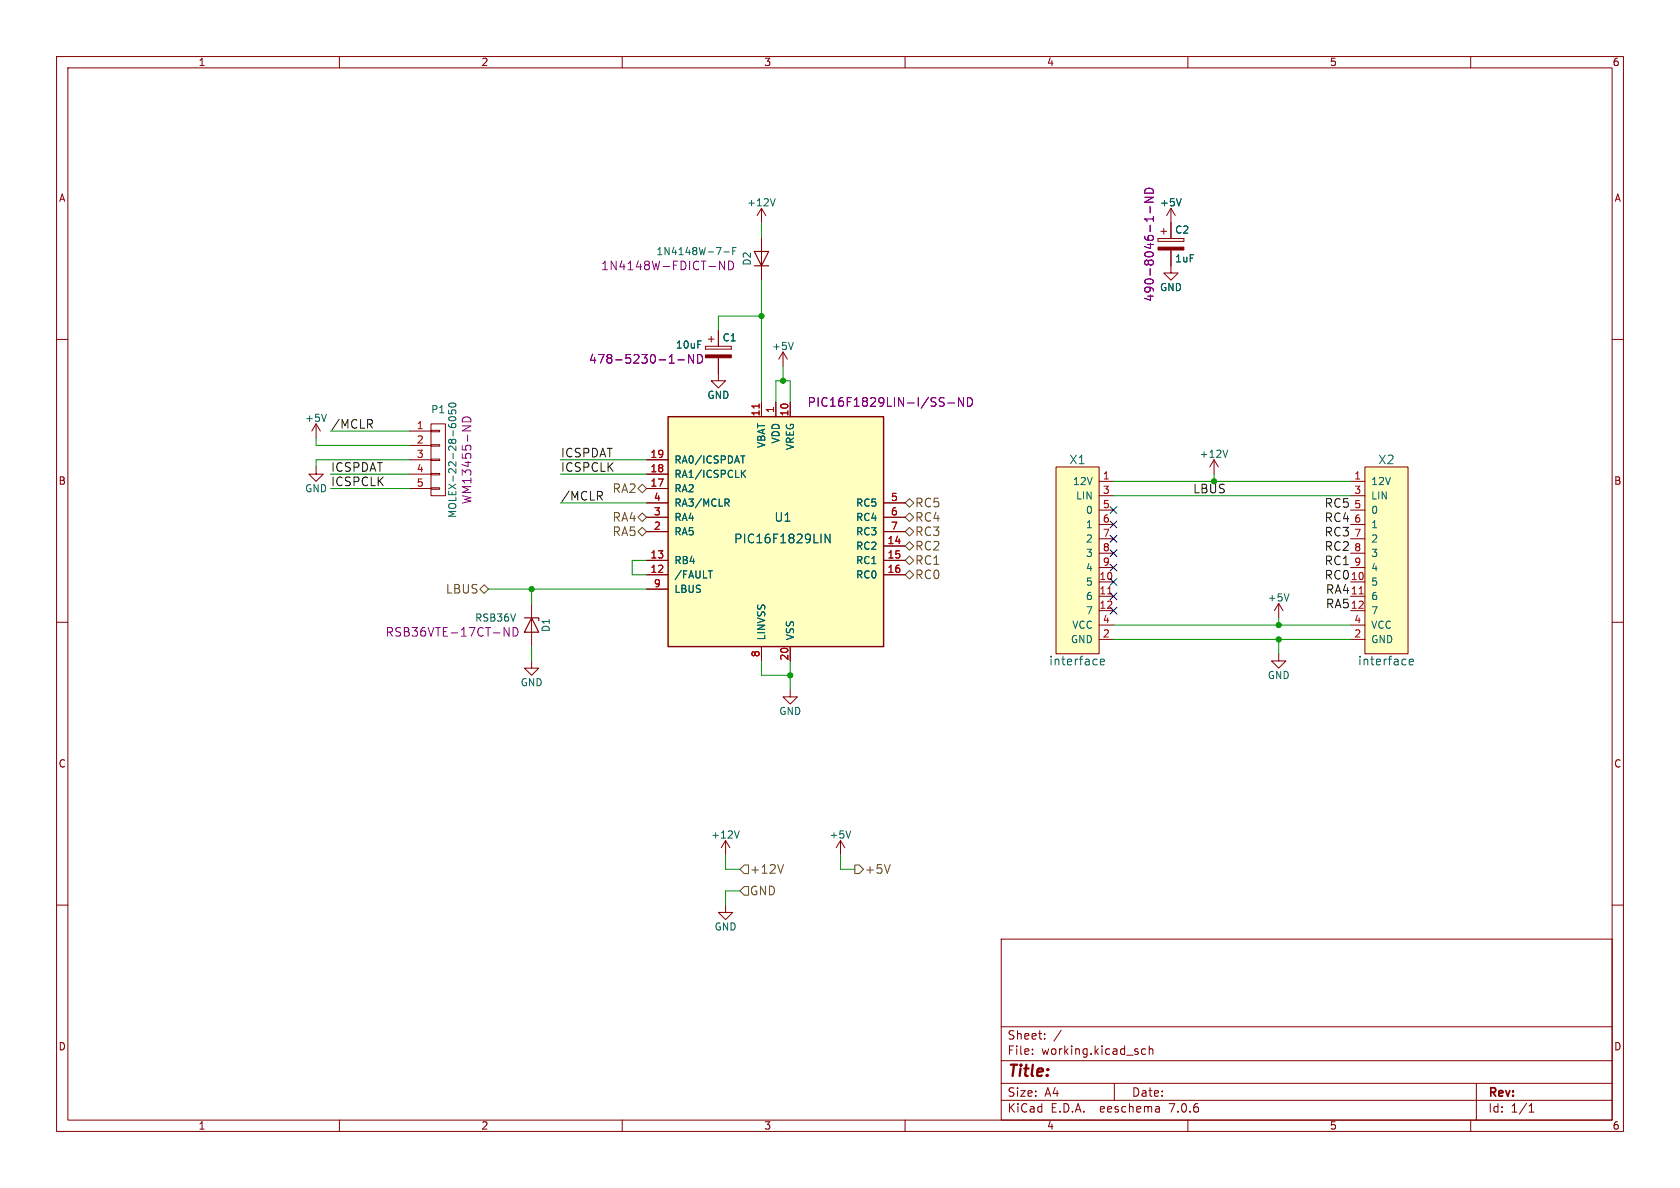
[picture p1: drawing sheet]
<svg xmlns="http://www.w3.org/2000/svg" width="297mm" height="210mm" viewBox="0 0 297 210" stroke-linecap="round" stroke-linejoin="round" font-family="sans-serif">
<g fill="none" stroke="#840000" stroke-width=".18">
<path d="M10 10h277v190h-277zM12 12h273v186h-273zM60 10v2M110 10v2M160 10v2M210 10v2M260 10v2M134.6 36.8l-.7 1.3M134.6 36.8v2.6M134.6 36.8l.8 1.3M207 36.8v5.4M207 36.8l-.8 1.3"/>
<path d="M207 36.8l.8 1.3M10 60h2M125.2 59.9h1M125.7 59.4v1.1M127 58.4v2.8M134.6 41.9v7.6M204.7 42.7h4.6zM204.7 42.2h4.6zM205.2 40.9h1M205.7 40.4v1M207 44.2v4.1h1.3l-1.3 1.2-1.3-1.2h1.3M209.3 42.2v.5z"/>
<path d="M285 60h2M55.9 74.9l-.8 1.3M55.9 74.9v2.6M55.9 74.9l.7 1.3M72.4 76.2h3.8M72.4 78.7h3.8M76.2 78.6h1.5v.3h-1.5zM76.2 76.1h1.5v.2h-1.5zM76.2 74.9h2.5v12.7h-2.5zM124.7 61.2v.5zM124.7 61.7h4.6zM124.7 61.2h4.6z"/>
<path d="M127 63.2v4.1h1.3l-1.3 1.3-1.3-1.3h1.3M129.3 61.2v.5zM134.6 71.1v2.6M137.2 71.1v2.6M138.4 62.2l-.7 1.3M138.4 62.2v2.6M138.4 62.2l.8 1.3M139.7 71.1v2.6M55.9 82.6v1.2h1.2l-1.2 1.3-1.3-1.3h1.3M72.4 86.4h3.8M72.4 83.8h3.8M72.4 81.3h3.8"/>
<path d="M76.2 86.2h1.5v.3h-1.5zM76.2 83.7h1.5v.2h-1.5zM76.2 81.2h1.5v.2h-1.5zM114.3 99.1h3.8M114.3 86.4h3.8M114.3 83.8h3.8M114.3 81.3h3.8M114.3 94h3.8M114.3 91.4h3.8M114.3 88.9h3.8M156.2 99.1h3.8M156.2 96.5h3.8"/>
<path d="M156.2 94h3.8M156.2 91.4h3.8M156.2 88.9h3.8M186.7 82.6h7.6v33h-7.6zM194.3 85.1h2.5M194.3 87.6h2.5M194.3 90.2h2.5M194.3 92.7h2.5M194.3 95.3h2.5M194.3 97.8h2.5M214.6 81.3l-.7 1.3M214.6 81.3v2.5"/>
<path d="M214.6 81.3l.8 1.3M238.8 85.1h2.5M238.8 87.6h2.5M238.8 90.2h2.5M238.8 92.7h2.5M238.8 95.3h2.5M238.8 97.8h2.5M241.3 82.6h7.6v33h-7.6zM10 110h2M94 116.8v1.3h1.2l-1.2 1.3-1.3-1.3h1.3M94 106.7v7.6M114.3 101.6h3.8"/>
<path d="M114.3 104.1h3.8M134.6 114.3v2.5M139.7 114.3v2.5M156.2 101.6h3.8M194.3 102.9h2.5M194.3 105.4h2.5M194.3 108h2.5M194.3 113h2.5M194.3 110.5h2.5M194.3 100.3h2.5M226.1 115.6v1.2h1.2l-1.2 1.3-1.3-1.3h1.3M226.1 106.7l-.8 1.3"/>
<path d="M226.1 106.7v2.5M226.1 106.7l.7 1.3M238.8 102.9h2.5M238.8 105.4h2.5M238.8 108h2.5M238.8 113h2.5M238.8 110.5h2.5M238.8 100.3h2.5M285 110h2M139.7 121.9v1.3h1.3l-1.3 1.3-1.3-1.3h1.3M10 160h2M128.3 148.6l-.8 1.3"/>
<path d="M128.3 148.6v2.5M128.3 148.6l.7 1.3M148.6 148.6l-.8 1.3M148.6 148.6v2.5M148.6 148.6l.8 1.3M285 160h2M128.3 160v1.3h1.2l-1.2 1.3-1.3-1.3h1.3M177 166h108v32h-108zM60 198v2M110 198v2M160 198v2M177 194.5h108"/>
<path d="M177 191.5h108M177 187.5h108M177 181.5h108M182.5 186.3v.1M182.5 185.5v.1M184.7 183.6v.1M184.7 182.8v.1M187.6 182.1l-1.3 2M197 191.5v3M202.5 185.5l-.4-.1-.3 .3v.4l.2 .2h.5M203.2 185.5l.2-.1 .3 .1 .1 .9M203.2 184.9v1.5"/>
<path d="M204.9 195.7l.1 .9M205 196.5l-.2 .1M205 196h-.2M210 198v2M260 198v2M261 191.5v6.5M270.3 196.6h.9M270.3 195.5l.4-.4v1.5"/>
</g>
<g fill="none" stroke="#006464" stroke-width=".18">
<path d="M137 35.1l-.4 1.3M208.8 35.1l-.4 1.3M128 44.5h.9M129.5 44.4h.5M130.1 43.8h-.6v1.2M57.7 73.2l-.4 1.3M79.3 72.5v.6l.6 .1-.1-.2 .1-.4 .1-.1h.5l.1 .2-.1 .5M79.3 75l.1 .4M79.4 71.4a.75 .75 0 0 1 1.2 .3 .72 .72 0 0 1-1.3-.2zM79.4 73.8a.75 .75 0 0 1 1.2 .3 .72 .72 0 0 1-1.3-.1zM79.8 75.4l.1-.4 .1-.1h.5l.1 .5M140.2 60.5l-.4 1.3"/>
<path d="M217 79.6l-.4 1.2M128.2 88.2h.5l.2 .3-.1 .3-.6 .1M128.5 88.9l.4 .6M131 80.6h.7M131.3 83.7l.5 .7M131.3 80.6v1.3M131.8 83.1l-.7 .8M146.7 94.4v1.5l-.8-1.5v1.5M125.2 100.9h.7M194.5 117l.8-.1-.1-.3-.5-.1-.2 .2 .1 .8h.6M227.9 105l-.4 1.2M249.1 117l.8-.1-.1-.3-.4-.1-.3 .2 .1 .8h.6"/>
<path d="M130.7 146.9l-.4 1.3M150.4 146.9l-.4 1.3"/>
</g>
<g fill="#840000" stroke="#840000" stroke-width=".18">
<path d="M124.7 62.7h4.6v.5h-4.6z"/>
<path d="M204.7 43.7h4.6v.5h-4.6z"/>
</g>
<g fill="none" stroke="#840084" stroke-width=".18">
<path d="M202.4 34.9h1.5l-1.5 .8h1.5M202.4 33.6a.82 .82 0 0 1 1-.3 .82 .82 0 0 1 .5 .8h-1.5zM203.3 36.5v1.1M128.1 46.2v1.5l-.9-1.5v1.5M128.8 46.2a.77 .77 0 0 1 .9 .7 .77 .77 0 0 1-.9 .8zM81.9 73.8a.8 .8 0 0 1 .9-.1 .8 .8 0 0 1 .4 .9h-1.5v-.4zM119.9 63.6h1.1M122.6 62.7v1.5l-.9-1.5v1.5M123.3 62.7a.77 .77 0 0 1 .9 .7 .77 .77 0 0 1-.9 .8zM167.6 71.2h1.1M170.3 70.3v1.5l-.8-1.5v1.5M171.1 70.3a.77 .77 0 0 1 .8 .8 .77 .77 0 0 1-.8 .7z"/>
<path d="M89.1 110.9l.9 1.6v-1.6M90.7 110.9a.77 .77 0 0 1 .9 .8 .77 .77 0 0 1-.9 .8z"/>
</g>
<path d="M133.3 44.5h2.6l-1.3 2.5zM133.3 47h2.6M92.7 109.2h2.5v.5M94 109.2l1.2 2.6h-2.5z" fill="none" stroke="#840000" stroke-width=".2"/>
<g fill="#ffffc2" stroke="#ffffc2" stroke-width=".18">
<path d="M118.1 73.7h38.1v40.6h-38.1z"/>
<path d="M241.3 82.6h7.6v33h-7.6z"/>
<path d="M186.7 82.6h7.6v33h-7.6z"/>
</g>
<path d="M118.1 73.7h38.1v40.6h-38.1z" fill="none" stroke="#840000" stroke-width=".25"/>
<path d="M134.2 71.4v.7M195.8 105h.7M240.3 105h.7" fill="none" stroke="#a90000" stroke-width=".18"/>
<g fill="none" stroke="#725600" stroke-width=".18">
<path d="M112.8 86.4l.7-.8 .8 .8-.8 .7zM112.8 94l.7-.8 .8 .8-.8 .7zM112.8 91.4l.7-.7 .8 .7-.8 .8zM160 99.1l.8-.8 .7 .8-.7 .7zM160 91.4l.8-.7 .7 .7-.7 .8zM160 94l.8-.8 .7 .8-.7 .7zM160 88.9l.8-.8 .7 .8-.7 .8zM160 96.5l.8-.7 .7 .7-.7 .8zM84.8 104.1l.8-.7 .8 .7-.8 .8zM160 101.6l.8-.8 .7 .8-.7 .8zM131.6 152.9h.7v1.5h-.7l-.8-.7zM131.6 156.7h.7v1.5h-.7l-.8-.7z"/>
<path d="M138.5 152.8l-.5 1.6M151.1 152.9h.8l.8 .8-.8 .7h-.8zM157.4 152.8l-.5 1.6"/>
</g>
<path d="M65.3 75l.6 .7M65.6 74.2l.3 .3-.1 .3-.2 .2M106 87.7l.5 .7M106.2 86.9l.3 .3-.1 .3-.2 .2" fill="none" stroke="#0f0f0f" stroke-width=".18"/>
<g fill="none" stroke="#009600" stroke-width=".18">
<path d="M134.6 39.4v2.5M134.6 49.5v21.6M134.6 55.9h-7.6v2.5M55.9 77.5v1.2h16.5M58.4 76.2h14M137.2 71.1v-3.8h2.5v3.8M138.4 64.8v2.5M58.4 83.8h14M58.4 86.4h14M72.4 81.3h-16.5v1.3M99.1 83.8h15.2M99.1 81.3h15.2"/>
<path d="M99.1 88.9h15.2M114.3 99.1h-2.5v2.5h2.5M196.8 85.1h42M196.8 87.6h42M214.6 83.8v1.3M86.4 104.1h27.9M94 104.1v2.6M94 114.3v2.5M134.6 116.8v2.6h5.1M139.7 116.8v5.1M196.8 110.5h42M196.8 113h42"/>
<path d="M226.1 109.2v1.3M226.1 113v2.6M128.3 151.1v2.6h2.5M130.8 157.5h-2.5v2.5M148.6 151.1v2.6h2.5"/>
</g>
<g fill="none" stroke="#000084" stroke-width=".18">
<path d="M196.2 89.6l1.3 1.2M196.2 94.6l1.3 1.3M196.2 92.1l1.3 1.2M196.2 97.2l1.3 1.2M196.2 99.7l1.3 1.2M197.5 89.6l-1.3 1.2M197.5 94.6l-1.3 1.3M197.5 92.1l-1.3 1.2M197.5 97.2l-1.3 1.2M197.5 99.7l-1.3 1.2M196.2 104.8l1.3 1.2M196.2 107.3l1.3 1.3"/>
<path d="M196.2 102.3l1.3 1.2M197.5 104.8l-1.3 1.2M197.5 107.3l-1.3 1.3M197.5 102.3l-1.3 1.2"/>
</g>
<g fill="#009600" stroke="#009600" stroke-width=".18">
<circle cx="139.7" cy="119.4" r=".46"/>
<circle cx="138.4" cy="67.3" r=".46"/>
<circle cx="134.6" cy="55.9" r=".46"/>
<circle cx="226.1" cy="110.5" r=".46"/>
<circle cx="226.1" cy="113" r=".46"/>
<circle cx="214.6" cy="85.1" r=".46"/>
<circle cx="94" cy="104.1" r=".46"/>
</g>
<text font-size="2.8" fill="#840000" x="178" y="190.9">Title:</text>
<g font-size="2.1" fill="#840084">
<text x="106.2" y="48">1N4148W-FDICT-ND</text>
<text x="204.2" y="53.5" transform="rotate(-90 204.2 53.5)">490-8046-1-ND</text>
<text x="104" y="64.5">478-5230-1-ND</text>
<text x="142.7" y="72.1">PIC16F1829LIN-I/SS-ND</text>
<text x="83.5" y="89.2" transform="rotate(-90 83.5 89.2)">WM13455-ND</text>
<text x="68.1" y="112.8">RSB36VTE-17CT-ND</text>
</g>
<g font-size="2.1" fill="#0f0f0f">
<text x="58.4" y="75.9">/MCLR</text>
<text x="58.4" y="83.5">ICSPDAT</text>
<text x="99.1" y="81">ICSPDAT</text>
<text x="99.1" y="83.5">ICSPCLK</text>
<text x="58.4" y="86">ICSPCLK</text>
<text x="99.1" y="88.6">/MCLR</text>
<text x="210.8" y="87.3">LBUS</text>
<text x="234.1" y="89.9">RC5</text>
<text x="234.1" y="94.9">RC3</text>
<text x="234.1" y="92.4">RC4</text>
<text x="234.1" y="97.5">RC2</text>
<text x="234.1" y="100">RC1</text>
<text x="234.1" y="102.6">RC0</text>
<text x="234.3" y="105.1">RA4</text>
<text x="234.3" y="107.6">RA5</text>
</g>
<g font-size="2.1" fill="#006464">
<text x="189" y="82.3">X1</text>
<text x="243.6" y="82.3">X2</text>
<text x="136.8" y="92.4">U1</text>
<text x="129.7" y="96.2">PIC16F1829LIN</text>
<text x="185.4" y="117.8">interface</text>
<text x="240" y="117.8">interface</text>
</g>
<g font-size="2.1" fill="#725600">
<text x="108.2" y="87.4">RA2</text>
<text x="161.7" y="89.9">RC5</text>
<text x="108.2" y="95">RA5</text>
<text x="108.2" y="92.4">RA4</text>
<text x="161.7" y="92.4">RC4</text>
<text x="161.7" y="95">RC3</text>
<text x="161.7" y="100.1">RC1</text>
<text x="161.7" y="97.5">RC2</text>
<text x="78.8" y="105.1">LBUS</text>
<text x="161.7" y="102.6">RC0</text>
<text x="132.5" y="154.7">+12V</text>
<text x="152.8" y="154.7">+5V</text>
<text x="132.5" y="158.5">GND</text>
</g>
<g font-size="2.1" fill="#840000">
<text x="178" y="184">Sheet:</text>
<text x="178" y="186.7">File:</text>
<text x="184.1" y="186.7">working.kicad_sch</text>
<text x="178" y="196.9">KiCad</text>
<text x="178" y="194.1">Size:</text>
<text x="184.7" y="194.1">A4</text>
<text x="185.7" y="196.9">E.D.A.</text>
<text x="194.6" y="196.9">eeschema</text>
<text x="200" y="194.1">Date:</text>
<text x="207" y="196.9">7.0.6</text>
<text x="263" y="194.3">Rev:</text>
<text x="263" y="196.9">Id:</text>
<text x="267.1" y="196.9">1/1</text>
</g>
<g font-size="1.8" fill="#840000">
<text x="35" y="11.9">1</text>
<text x="85" y="11.9">2</text>
<text x="135" y="11.9">3</text>
<text x="185" y="11.9">4</text>
<text x="235" y="11.9">5</text>
<text x="285" y="11.9">6</text>
<text x="10.3" y="35.9">A</text>
<text x="285.3" y="35.9">A</text>
<text x="10.3" y="85.9">B</text>
<text x="285.3" y="85.9">B</text>
<text x="10.3" y="135.9">C</text>
<text x="285.3" y="135.9">C</text>
<text x="10.3" y="185.9">D</text>
<text x="285.3" y="185.9">D</text>
<text x="35" y="199.9">1</text>
<text x="85" y="199.9">2</text>
<text x="135" y="199.9">3</text>
<text x="185" y="199.9">4</text>
<text x="235" y="199.9">5</text>
<text x="285" y="199.9">6</text>
</g>
<g font-size="1.8" fill="#006464">
<text x="132" y="36.7">+12V</text>
<text x="205" y="36.7">+5V</text>
<text x="207.7" y="41.5">C2</text>
<text x="116" y="45.3">1N4148W-7-F</text>
<text x="132.9" y="47.1" transform="rotate(-90 132.9 47.1)">D2</text>
<text x="207.7" y="46.6">1uF</text>
<text x="205" y="51.7">GND</text>
<text x="119.4" y="61.8">10uF</text>
<text x="127.6" y="60.6">C1</text>
<text x="136.4" y="62.1">+5V</text>
<text x="125" y="70.7">GND</text>
<text x="53.8" y="74.8">+5V</text>
<text x="76.1" y="73.3">P1</text>
<text x="119.1" y="82.1">RA0/ICSPDAT</text>
<text x="135.5" y="79.3" transform="rotate(-90 135.5 79.3)">VBAT</text>
<text x="138" y="78.5" transform="rotate(-90 138 78.5)">VDD</text>
<text x="140.6" y="79.7" transform="rotate(-90 140.6 79.7)">VREG</text>
<text x="212" y="81.1">+12V</text>
<text x="53.8" y="87.2">GND</text>
<text x="119.1" y="87.2">RA2</text>
<text x="119.1" y="84.7">RA1/ICSPCLK</text>
<text x="119.1" y="89.8">RA3/MCLR</text>
<text x="151.2" y="89.8">RC5</text>
<text x="189.6" y="86">12V</text>
<text x="190.1" y="88.5">LIN</text>
<text x="242.3" y="86">12V</text>
<text x="242.3" y="88.5">LIN</text>
<text x="80.9" y="91.7" transform="rotate(-90 80.9 91.7)">MOLEX-22-28-6050</text>
<text x="119.1" y="94.8">RA5</text>
<text x="119.1" y="92.3">RA4</text>
<text x="151.2" y="92.3">RC4</text>
<text x="151.2" y="94.8">RC3</text>
<text x="191.9" y="91">0</text>
<text x="191.9" y="93.6">1</text>
<text x="242.3" y="91">0</text>
<text x="242.3" y="93.6">1</text>
<text x="119.1" y="99.9">RB4</text>
<text x="151.2" y="97.4">RC2</text>
<text x="151.2" y="99.9">RC1</text>
<text x="191.9" y="96.1">2</text>
<text x="191.9" y="98.7">3</text>
<text x="191.9" y="101.2">4</text>
<text x="242.3" y="96.1">2</text>
<text x="242.3" y="98.7">3</text>
<text x="242.3" y="101.2">4</text>
<text x="119.1" y="102.5">/FAULT</text>
<text x="119.1" y="105">LBUS</text>
<text x="151.2" y="102.5">RC0</text>
<text x="191.9" y="103.7">5</text>
<text x="191.9" y="106.3">6</text>
<text x="224" y="106.5">+5V</text>
<text x="242.3" y="103.7">5</text>
<text x="242.3" y="106.3">6</text>
<text x="83.9" y="110.1">RSB36V</text>
<text x="97.4" y="111.8" transform="rotate(-90 97.4 111.8)">D1</text>
<text x="135.5" y="113.3" transform="rotate(-90 135.5 113.3)">LINVSS</text>
<text x="140.6" y="113.3" transform="rotate(-90 140.6 113.3)">VSS</text>
<text x="189.2" y="113.9">GND</text>
<text x="189.5" y="111.4">VCC</text>
<text x="191.9" y="108.8">7</text>
<text x="242.3" y="108.8">7</text>
<text x="242.3" y="113.9">GND</text>
<text x="242.3" y="111.4">VCC</text>
<text x="91.9" y="121.5">GND</text>
<text x="224" y="120.2">GND</text>
<text x="137.7" y="126.6">GND</text>
<text x="125.6" y="148.4">+12V</text>
<text x="146.6" y="148.4">+5V</text>
<text x="126.2" y="164.7">GND</text>
</g>
<g font-size="1.8" fill="#a90000">
<text x="73.6" y="75.9">1</text>
<text x="134.4" y="73.7" transform="rotate(-90 134.4 73.7)">11</text>
<text x="136.9" y="73.1" transform="rotate(-90 136.9 73.1)">1</text>
<text x="139.4" y="73.7" transform="rotate(-90 139.4 73.7)">10</text>
<text x="73.6" y="78.5">2</text>
<text x="73.6" y="81">3</text>
<text x="73.6" y="83.6">4</text>
<text x="114.9" y="83.6">18</text>
<text x="114.9" y="81">19</text>
<text x="73.6" y="86.1">5</text>
<text x="114.9" y="86.1">17</text>
<text x="115.5" y="88.6">4</text>
<text x="157.4" y="88.6">5</text>
<text x="194.9" y="84.8">1</text>
<text x="194.9" y="87.4">3</text>
<text x="194.9" y="89.9">5</text>
<text x="239.3" y="84.8">1</text>
<text x="239.3" y="87.4">3</text>
<text x="239.3" y="89.9">5</text>
<text x="115.5" y="93.7">2</text>
<text x="115.5" y="91.2">3</text>
<text x="157.4" y="91.2">6</text>
<text x="157.4" y="93.7">7</text>
<text x="194.9" y="92.5">6</text>
<text x="194.9" y="95">7</text>
<text x="239.3" y="92.5">6</text>
<text x="239.3" y="95">7</text>
<text x="114.9" y="101.3">12</text>
<text x="114.9" y="98.8">13</text>
<text x="156.8" y="96.3">14</text>
<text x="156.8" y="98.8">15</text>
<text x="156.8" y="101.3">16</text>
<text x="194.9" y="97.5">8</text>
<text x="194.9" y="100.1">9</text>
<text x="239.3" y="97.5">8</text>
<text x="239.3" y="100.1">9</text>
<text x="115.5" y="103.9">9</text>
<text x="194.3" y="102.6">10</text>
<text x="194.3" y="105.2">11</text>
<text x="194.3" y="107.7">12</text>
<text x="238.7" y="105.2">11</text>
<text x="194.9" y="112.8">2</text>
<text x="194.9" y="110.2">4</text>
<text x="239.3" y="112.8">2</text>
<text x="239.3" y="110.2">4</text>
<text x="134.4" y="116.3" transform="rotate(-90 134.4 116.3)">8</text>
<text x="139.4" y="116.9" transform="rotate(-90 139.4 116.9)">20</text>
</g>
<g font-size="1.8" fill="#0f0f0f">
<text x="238.7" y="102.6">10</text>
<text x="238.7" y="107.7">12</text>
</g>
</svg>
